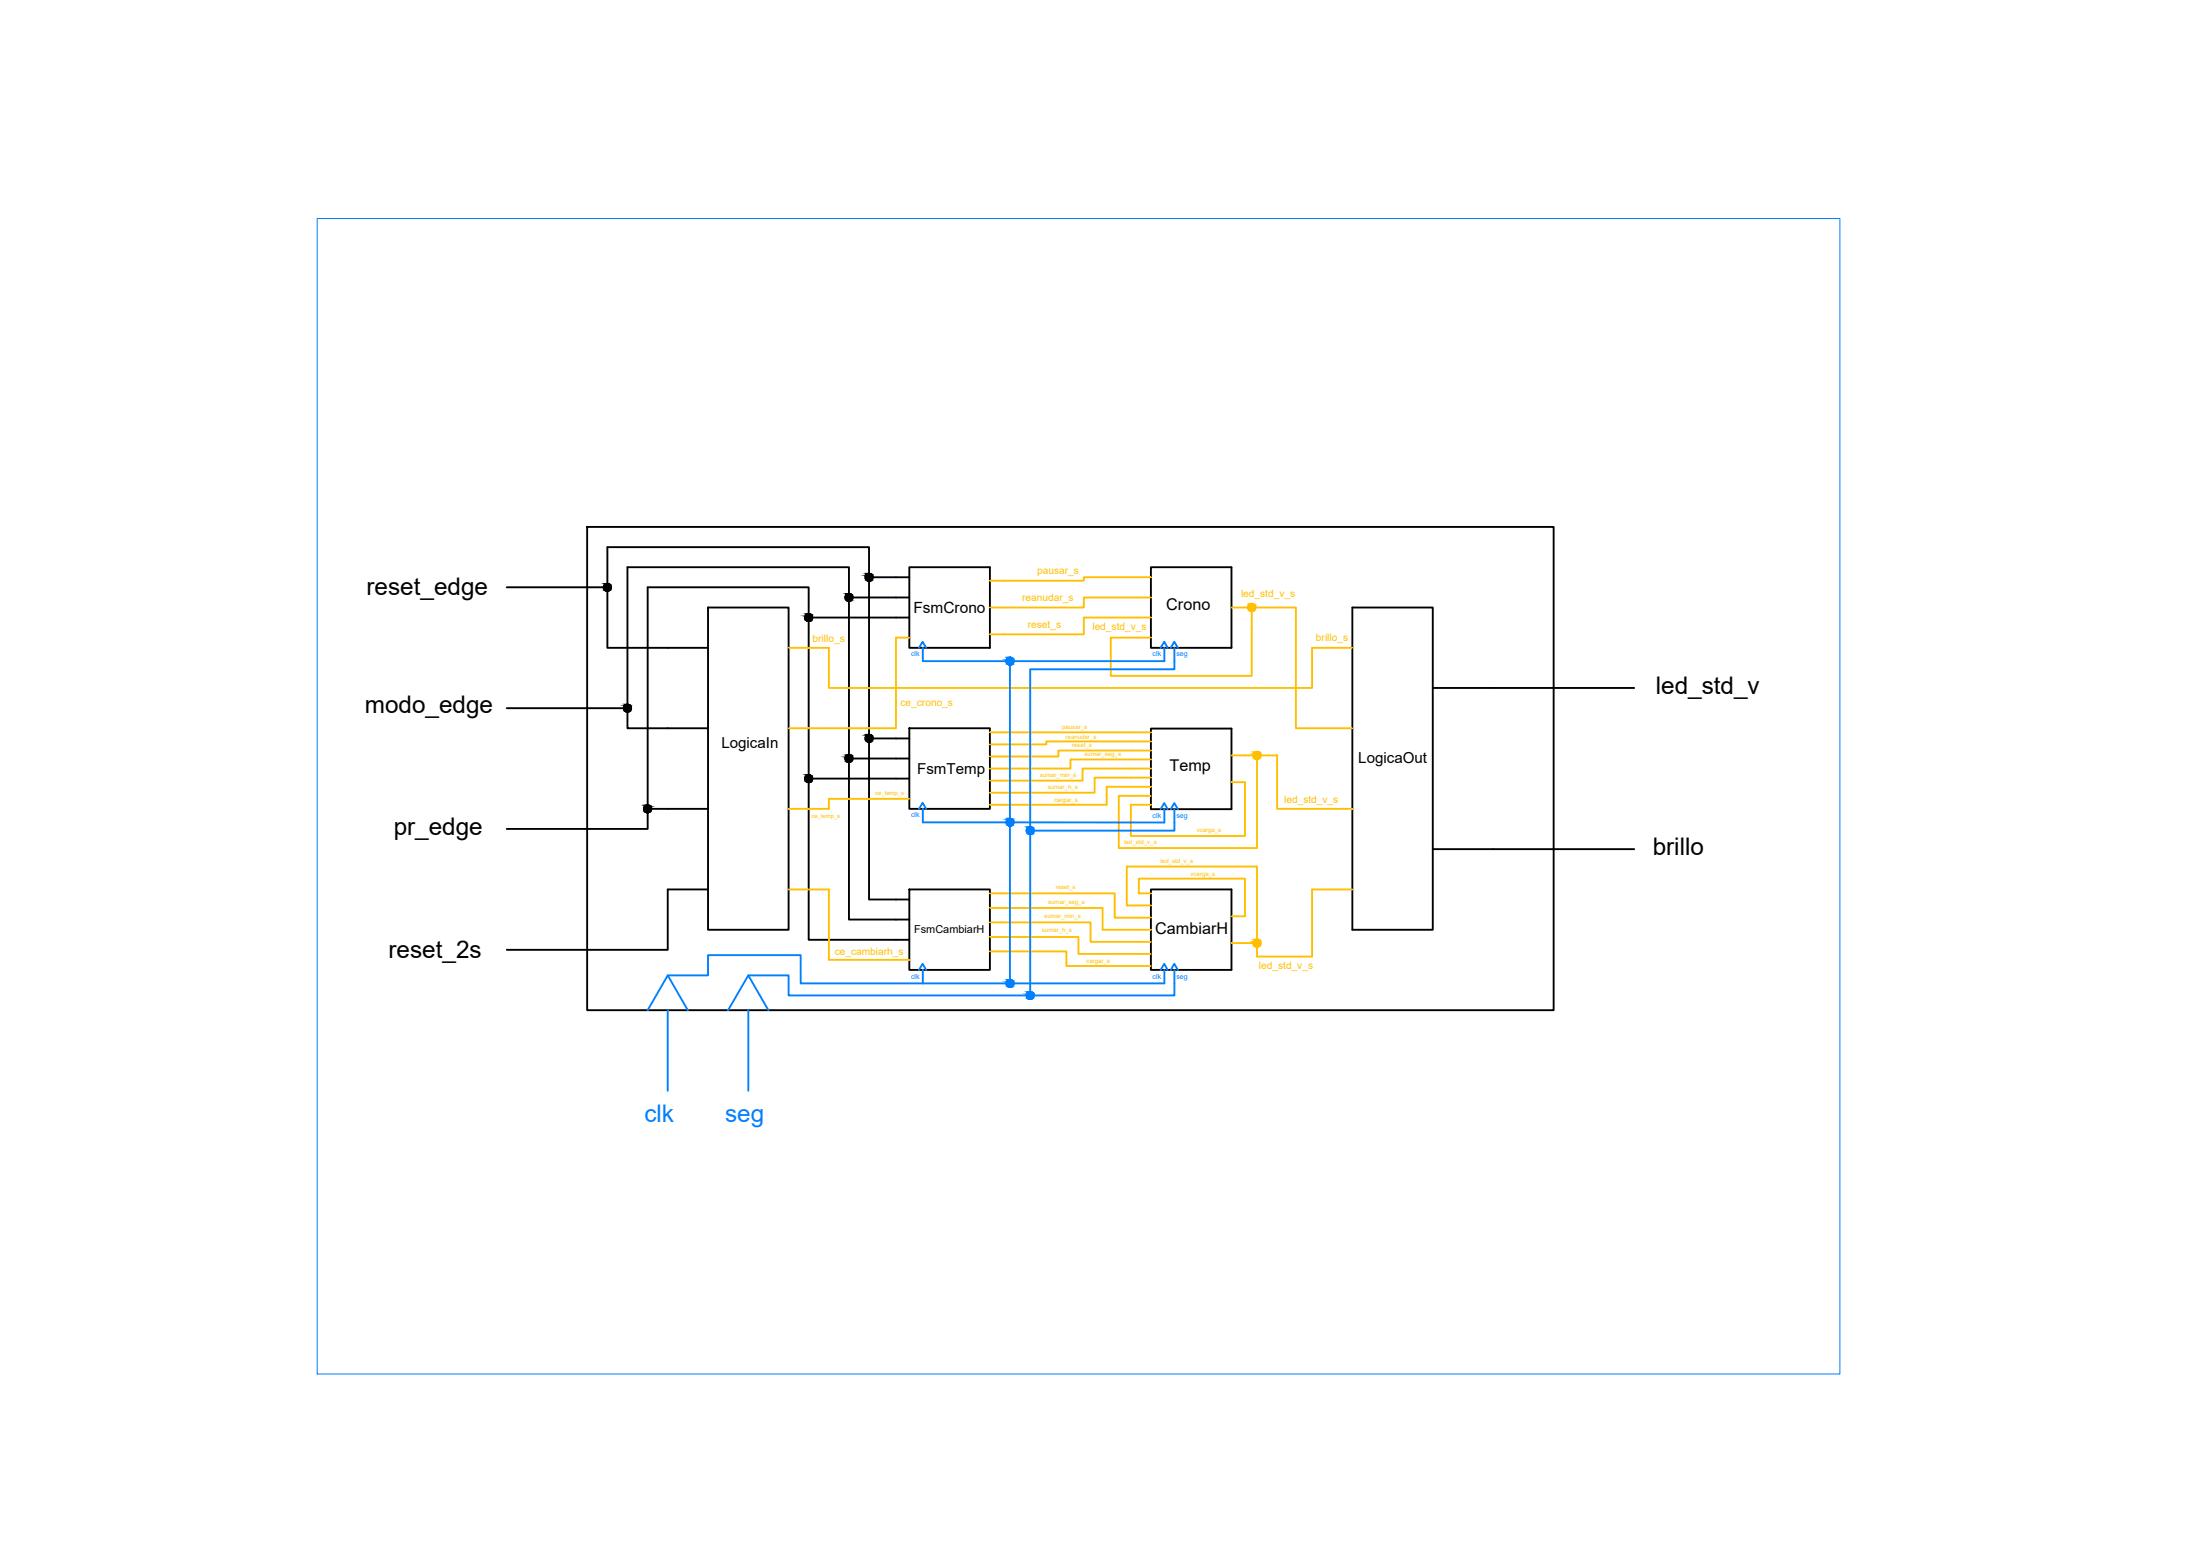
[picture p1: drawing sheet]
<svg xmlns="http://www.w3.org/2000/svg" width="297mm" height="210mm" viewBox="0 0 297 210" stroke-linecap="round" stroke-linejoin="round" font-family="sans-serif">
<!-- layer: 0 -->
<g fill="none" stroke="#000" stroke-width=".25">
<path d="M68.4 79.3h13.6v8.1h13.6M79.3 71.1h130.5v65.3h-130.5zM82 79.3v-5.4h35.3v47.5h5.5M117.3 77.9h5.5M122.8 76.6h10.9v10.8h-10.9zM155.4 76.6h10.9v10.8h-10.9zM68.4 95.6h16.3v2.7h10.9M84.7 95.6v-19h29.9v47.5h8.2M95.6 82h10.9v43.5h-10.9zM109.2 83.4h13.6M114.6 80.7h8.2M117.3 99.7h5.5"/>
<path d="M122.8 98.3h10.9v10.9h-10.9zM155.4 98.3h10.9v10.9h-10.9zM182.6 82h10.8v43.5h-10.8zM193.4 92.9h27.2M87.4 109.2v-29.9h21.8v47.6h13.6M95.6 109.2h-8.2v2.7h-19M109.2 105.1h13.6M114.6 102.4h8.2M193.4 114.6h27.2M95.6 120.1h-5.4v8.1h-21.8M122.8 120.1h10.9v10.8h-10.9zM155.4 120.1h10.9v10.8h-10.9z"/>
</g>
<!-- layer: clk -->
<g fill="none" stroke="#007fff" stroke-width=".25">
<path d="M124.1 87.4l.5-.8 .4 .8M124.6 87.4v1.8h11.8v43.5M156.7 87.4l.5-.8 .5 .8M157.2 87.4v1.8h-20.8M158.1 87.4l.4-.8 .5 .8M158.6 87.4v2.9h-19.5v44.1M124.1 109.2l.5-.8 .4 .8M124.6 109.2v1.8h32.6v-1.8M156.7 109.2l.5-.8 .5 .8M158.1 109.2l.4-.8 .5 .8M158.6 109.2v2.9h-19.5M87.4 136.4l2.8-4.7 2.7 4.7"/>
<path d="M90.2 136.4v10.8M98.3 136.4l2.7-4.7 2.7 4.7M101 136.4v10.8M124.1 130.9l.5-.8 .4 .8M124.6 130.9v1.8M156.7 130.9l.5-.8 .5 .8M157.2 130.9v1.8h-49.1v-3.8h-12.5v2.8h-5.4M158.1 130.9l.4-.8 .5 .8M158.6 130.9v3.5h-52.1v-2.7h-5.5"/>
</g>
<!-- layer: intermedia -->
<g fill="none" stroke="#ffbf00" stroke-width=".25">
<path d="M155.4 77.9h-9.1v.5h-12.6M106.5 87.4h5.4v5.5h65.3v-5.5h5.4M122.8 86.1h-1.8v12.2h-14.5M133.7 98.9h21.7M155.4 80.7h-9.1v1.3h-12.6M155.4 83.4h-9.1v2.2h-12.6M166.3 82h2.7M169 82v9.2h-19v-5.1h5.4M169 82h6v16.3h7.6M122.8 107.8h-10.9v1.4h-5.4M155.4 106.2h-6v2.4h-15.7M155.4 105h-7.6v2h-14.1"/>
<path d="M155.4 103.7h-9.2v1.7h-12.5M155.4 102.5h-10.9v1.2h-10.8M155.4 101.3h-12.5v.8h-9.2M155.4 100.1h-14.1v.4h-7.6M166.3 105.6h1.8v7.2h-15.4v-4.2h2.7M166.3 102h3.4v12.5h-18.6v-7.1h4.3M169.7 102h2.7v7.2h10.2M106.5 120.1h5.4v9.5h10.9M133.7 120.6h16.8v3.3h4.9M133.7 122.6h15.2v2.9h6.5M133.7 124.5h13.5v2.6h8.2M133.7 126.5h11.9v2.3h9.8"/>
<path d="M133.7 128.4h10.3v2h11.4M155.4 120.6h-1.6v-2h14.3v5.1h-1.8M166.3 127.3h3.4M182.6 120.1h-5.4v9h-7.5v-12.1h-17.6v5.2h3.3"/>
</g>
<!-- layer: 0 -->
<g fill="#000" stroke="#000" stroke-width=".14">
<path d="M81.9 78.7h.1zM82 78.7h.1zM114.5 80.1h.1zM114.6 80.1h.1zM117.2 99.1h.1zM117.3 99.1h.1zM109.1 104.6h.1zM109.2 104.6h.1z"/>
<path d="M81.9 78.7l.1 .1zM81.8 78.8h.2z"/>
<path d="M81.8 78.8h.2zM81.7 78.8h.3z"/>
<path d="M81.7 78.8l.3 .1zM81.6 78.9h.4z"/>
<path d="M81.6 78.9h.4zM81.6 78.9h.4h-.4z"/>
<path d="M81.6 78.9l.4 .1v-.1zM81.6 78.9l.4 .1h-.5z"/>
<path d="M81.5 79l.5 .1v-.1zM81.5 79l.5 .1h-.5z"/>
<path d="M81.5 79.1l.5 .1v-.1zM81.5 79.1l.5 .1h-.5z"/>
<path d="M81.5 79.2l.5 .1v-.1zM81.5 79.2l.5 .1h-.5z"/>
<path d="M82 78.7l.2 .1zM82 78.7l.2 .1z"/>
<path d="M81.9 79.8h.3zM81.9 79.8h.1z"/>
<path d="M82 78.8h.3zM82 78.8h.3z"/>
<path d="M81.8 79.8h.4zM81.8 79.8h.4z"/>
<path d="M82 78.8l.3 .1zM82 78.8l.3 .1z"/>
<path d="M81.7 79.7h.6zM81.7 79.7l.5 .1z"/>
<path d="M82 78.9h.4zM82 78.9h.4z"/>
<path d="M82 78.9l.5 .1-.1-.1zM82 78.9l.5 .1h-.5z"/>
<path d="M81.6 79.7h.8zM81.6 79.7h.7z"/>
<path d="M82 79l.5 .1v-.1zM82 79l.5 .1h-.5z"/>
<path d="M81.5 79.6l.9 .1 .1-.1zM81.5 79.6l.9 .1h-.8z"/>
<path d="M82 79.1l.5 .1v-.1zM82 79.1l.5 .1h-.5z"/>
<path d="M81.5 79.5l1 .1v-.1zM81.5 79.5l1 .1h-1z"/>
<path d="M82 79.2l.5 .1v-.1zM82 79.2l.5 .1h-.5z"/>
<path d="M81.5 79.3l1 .1v-.1zM81.5 79.3l1 .1h-1z"/>
<path d="M81.5 79.4l1 .1v-.1zM81.5 79.4l1 .1h-1z"/>
<path d="M117.2 77.4h.1zM117.2 77.4h.1z"/>
<path d="M117.2 77.4l.1 .1zM117.1 77.5h.2z"/>
<path d="M117.1 77.5h.2zM117 77.5h.3z"/>
<path d="M117 77.5l.3 .1v-.1zM117 77.5l.3 .1h-.4z"/>
<path d="M116.9 77.6h.4zM116.9 77.6h.4h-.4z"/>
<path d="M116.9 77.6l.4 .1v-.1zM116.9 77.6l.4 .1h-.5z"/>
<path d="M116.8 77.7l.5 .1v-.1zM116.8 77.7l.5 .1h-.5z"/>
<path d="M116.8 77.8l.5 .1v-.1zM116.8 77.8l.5 .1h-.5z"/>
<path d="M117.3 77.4h.1zM117.2 77.4h.1z"/>
<path d="M117.3 77.4h.2zM117.3 77.4h.2z"/>
<path d="M117.2 78.5h.3zM117.2 78.5h.2z"/>
<path d="M117.3 77.4l.3 .1zM117.3 77.4l.3 .1z"/>
<path d="M117.1 78.4h.5zM117.1 78.4l.4 .1z"/>
<path d="M117.3 77.5h.4zM117.3 77.5h.4z"/>
<path d="M117 78.4h.7zM117 78.4h.6z"/>
<path d="M117.3 77.5l.5 .1-.1-.1zM117.3 77.5l.5 .1h-.5z"/>
<path d="M116.9 78.3l.8 .1v-.1zM116.9 78.3l.8 .1h-.7z"/>
<path d="M117.3 77.6h.5zM117.3 77.6h.5z"/>
<path d="M116.9 78.2h.9zM116.9 78.2l.8 .1z"/>
<path d="M117.3 77.6l.6 .1-.1-.1zM117.3 77.6l.6 .1h-.6z"/>
<path d="M116.8 78.1l1 .1v-.1zM116.8 78.1l1 .1h-.9z"/>
<path d="M117.3 77.7l.6 .1v-.1zM117.3 77.7l.6 .1h-.6z"/>
<path d="M117.3 77.8l.6 .1v-.1zM117.3 77.8l.6 .1h-.6z"/>
<path d="M116.8 77.9l1.1 .1v-.1zM116.8 77.9l1.1 .1h-1.1z"/>
<path d="M116.8 78l1 .1 .1-.1zM116.8 78l1 .1h-1z"/>
<path d="M84.6 95.1h.1zM84.5 95.1h.2z"/>
<path d="M84.5 95.1h.2zM84.4 95.1h.3z"/>
<path d="M84.4 95.1l.3 .1zM84.4 95.2h.3z"/>
<path d="M84.4 95.2h.3zM84.4 95.2h.3h-.4z"/>
<path d="M84.3 95.2l.4 .1v-.1zM84.3 95.2l.4 .1h-.4z"/>
<path d="M84.3 95.3l.4 .1v-.1zM84.3 95.3l.4 .1h-.5z"/>
<path d="M84.2 95.4l.5 .1v-.1zM84.2 95.4l.5 .1h-.5z"/>
<path d="M84.2 95.5l.5 .1v-.1zM84.2 95.5l.5 .1h-.5z"/>
<path d="M84.7 95l.1 .1zM84.6 95.1l.1-.1z"/>
<path d="M84.7 95.1h.2zM84.7 95.1h.2z"/>
<path d="M84.6 96.1h.3zM84.6 96.1h.2z"/>
<path d="M84.7 95.1h.3zM84.7 95.1h.3z"/>
<path d="M84.5 96.1h.5zM84.5 96.1h.4z"/>
<path d="M84.7 95.1l.4 .1zM84.7 95.1l.4 .1z"/>
<path d="M84.4 96h.7zM84.4 96l.6 .1z"/>
<path d="M84.7 95.2h.4zM84.7 95.2h.4z"/>
<path d="M84.3 96h.8zM84.3 96h.8z"/>
<path d="M84.7 95.2l.5 .1-.1-.1zM84.7 95.2l.5 .1h-.5z"/>
<path d="M84.7 95.3l.5 .1v-.1zM84.7 95.3l.5 .1h-.5z"/>
<path d="M84.3 95.9l.8 .1 .1-.1zM84.3 95.9l.8 .1h-.8z"/>
<path d="M84.7 95.4l.5 .1v-.1zM84.7 95.4l.5 .1h-.5z"/>
<path d="M84.2 95.8l1 .1v-.1zM84.2 95.8l1 .1h-.9z"/>
<path d="M84.7 95.5l.6 .1-.1-.1zM84.7 95.5l.6 .1h-.6z"/>
<path d="M84.2 95.7l1 .1v-.1zM84.2 95.7l1 .1h-1z"/>
<path d="M84.2 95.6l1 .1 .1-.1zM84.2 95.6l1 .1h-1z"/>
<path d="M109.1 82.8l.1 .1zM109 82.9h.2z"/>
<path d="M109 82.9h.2zM108.9 82.9h.3z"/>
<path d="M108.9 82.9h.3zM108.8 82.9h.4z"/>
<path d="M108.8 82.9l.4 .1zM108.8 83h.4z"/>
<path d="M108.8 83l.4 .1v-.1zM108.8 83l.4 .1h-.5z"/>
<path d="M108.7 83.1l.5 .1v-.1zM108.7 83.1l.5 .1h-.5z"/>
<path d="M108.7 83.2l.5 .1v-.1zM108.7 83.2l.5 .1h-.5z"/>
<path d="M108.7 83.3l.5 .1v-.1zM108.7 83.3l.5 .1h-.6z"/>
<path d="M109.2 82.8h.1zM109.1 82.8h.1z"/>
<path d="M109.2 82.8l.2 .1zM109.2 82.8l.2 .1z"/>
<path d="M109 83.9h.3zM109 83.9h.2z"/>
<path d="M109.2 82.9h.3zM109.2 82.9h.3z"/>
<path d="M109 83.8h.4zM109 83.8l.3 .1z"/>
<path d="M109.2 82.9h.3zM109.2 82.9h.3z"/>
<path d="M108.9 83.8h.6zM108.9 83.8h.5z"/>
<path d="M109.2 82.9l.4 .1zM109.2 82.9l.4 .1z"/>
<path d="M108.8 83.7l.7 .1 .1-.1zM108.8 83.7l.7 .1h-.6z"/>
<path d="M109.2 83l.5 .1-.1-.1zM109.2 83l.5 .1h-.5z"/>
<path d="M109.2 83.1l.5 .1v-.1zM109.2 83.1l.5 .1h-.5z"/>
<path d="M108.7 83.7h1zM108.7 83.7h.9z"/>
<path d="M109.2 83.2l.5 .1v-.1zM109.2 83.2l.5 .1h-.5z"/>
<path d="M108.7 83.6l1 .1v-.1zM108.7 83.6l1 .1h-1z"/>
<path d="M109.2 83.3l.5 .1v-.1zM109.2 83.3l.5 .1h-.5z"/>
<path d="M108.7 83.5l1 .1v-.1zM108.7 83.5l1 .1h-1z"/>
<path d="M108.6 83.4l1.1 .1v-.1zM108.6 83.4l1.1 .1h-1z"/>
<path d="M114.5 80.1h.1zM114.4 80.1h.2z"/>
<path d="M114.4 80.1l.2 .1zM114.3 80.2h.3z"/>
<path d="M114.3 80.2h.3zM114.3 80.2h.3z"/>
<path d="M114.3 80.2l.3 .1zM114.2 80.3h.4z"/>
<path d="M114.2 80.3l.4 .1v-.1zM114.2 80.3l.4 .1h-.4z"/>
<path d="M114.2 80.4l.4 .1v-.1zM114.2 80.4l.4 .1h-.5z"/>
<path d="M114.1 80.5h.5zM114.1 80.5h.5h-.5z"/>
<path d="M114.1 80.5l.5 .2v-.2zM114.1 80.5l.5 .2h-.5z"/>
<path d="M114.6 80.1h.2zM114.6 80.1h.2z"/>
<path d="M114.5 81.2h.3zM114.5 81.2h.2z"/>
<path d="M114.6 80.1l.3 .1zM114.6 80.1l.3 .1z"/>
<path d="M114.4 81.1h.5zM114.4 81.1l.4 .1z"/>
<path d="M114.6 80.2h.4zM114.6 80.2h.4z"/>
<path d="M114.3 81.1h.6zM114.3 81.1h.6z"/>
<path d="M114.6 80.2l.4 .1zM114.6 80.2l.4 .1z"/>
<path d="M114.2 81h.8zM114.2 81l.7 .1z"/>
<path d="M114.6 80.3l.5 .1-.1-.1zM114.6 80.3l.5 .1h-.5z"/>
<path d="M114.6 80.4l.5 .1v-.1zM114.6 80.4l.5 .1h-.5z"/>
<path d="M114.2 80.9l.8 .1 .1-.1zM114.2 80.9l.8 .1h-.8z"/>
<path d="M114.6 80.5h.6h-.1zM114.6 80.5h.6h-.6z"/>
<path d="M114.1 80.8l1 .1v-.1zM114.1 80.8l1 .1h-.9z"/>
<path d="M114.6 80.5l.6 .2v-.2zM114.6 80.5l.6 .2h-.6z"/>
<path d="M114.1 80.7l1 .1 .1-.1zM114.1 80.7l1 .1h-1z"/>
<path d="M114.1 80.7h1.1zM114.1 80.7h1.1h-1.1z"/>
<path d="M117.2 99.1l.1 .1zM117.2 99.2h.1z"/>
<path d="M117.2 99.2h.1zM117.1 99.2h.2z"/>
<path d="M117.1 99.2l.2 .1zM117 99.3h.3z"/>
<path d="M117 99.3h.3zM117 99.3h.3h-.4z"/>
<path d="M116.9 99.3l.4 .1v-.1zM116.9 99.3l.4 .1h-.4z"/>
<path d="M116.9 99.4l.4 .1v-.1zM116.9 99.4l.4 .1h-.5z"/>
<path d="M116.8 99.5l.5 .1v-.1zM116.8 99.5l.5 .1h-.5z"/>
<path d="M116.8 99.6l.5 .1v-.1zM116.8 99.6l.5 .1h-.5z"/>
<path d="M117.3 99.1l.2 .1zM117.3 99.1l.2 .1z"/>
<path d="M117.3 99.2h.3zM117.3 99.2h.3z"/>
<path d="M117.3 99.2l.4 .1zM117.3 99.2l.4 .1z"/>
<path d="M117.3 99.3h.5zM117.3 99.3h.5z"/>
<path d="M117.3 99.3l.5 .1v-.1zM117.3 99.3l.5 .1h-.5z"/>
<path d="M116.9 100h.8h.1zM116.9 100h.8h-.8z"/>
<path d="M117.3 99.4l.6 .1-.1-.1zM117.3 99.4l.6 .1h-.6z"/>
<path d="M116.8 99.9l1 .1v-.1zM116.8 99.9l1 .1h-.9z"/>
<path d="M117.3 99.5l.6 .1v-.1zM117.3 99.5l.6 .1h-.6z"/>
<path d="M117.3 99.6l.6 .1v-.1zM117.3 99.6l.6 .1h-.6z"/>
<path d="M116.8 99.7l1.1 .1v-.1zM116.8 99.7l1.1 .1h-1.1z"/>
<path d="M116.8 99.8l1 .1 .1-.1zM116.8 99.8l1 .1h-1z"/>
<path d="M87.3 108.7h.1zM87.3 108.7h.1z"/>
<path d="M87.3 108.7h.1zM87.2 108.7h.2z"/>
<path d="M87.2 108.7l.2 .1zM87.1 108.8h.3z"/>
<path d="M87.1 108.8h.3zM87.1 108.8h.3h-.4z"/>
<path d="M87 108.8l.4 .1zM87 108.8l.4 .1h-.4z"/>
<path d="M87 108.9l.4 .1v-.1zM87 108.9l.4 .1h-.5z"/>
<path d="M86.9 109l.5 .1v-.1zM86.9 109l.5 .1h-.5z"/>
<path d="M86.9 109.1l.5 .1v-.1zM86.9 109.1l.5 .1h-.5z"/>
<path d="M87.4 108.6l.1 .1zM87.3 108.7l.1-.1z"/>
<path d="M87.4 108.7h.2zM87.4 108.7h.2z"/>
<path d="M87.3 109.7h.3zM87.3 109.7h.2z"/>
<path d="M87.4 108.7h.3zM87.4 108.7h.3z"/>
<path d="M87.2 109.7h.5zM87.2 109.7h.4z"/>
<path d="M87.4 108.7l.4 .1zM87.4 108.7l.4 .1z"/>
<path d="M87.1 109.6h.7zM87.1 109.6l.6 .1z"/>
<path d="M87.4 108.8h.4zM87.4 108.8h.4h-.4z"/>
<path d="M87.4 108.8l.5 .1zM87.4 108.8l.5 .1z"/>
<path d="M87 109.5l.8 .1v-.1zM87 109.5l.8 .1h-.7z"/>
<path d="M87 109.5h.9zM87 109.5h.8z"/>
<path d="M87.4 108.9l.6 .1-.1-.1zM87.4 108.9l.6 .1h-.6z"/>
<path d="M87.4 109l.6 .1v-.1zM87.4 109l.6 .1h-.6z"/>
<path d="M86.9 109.4l1 .1 .1-.1zM86.9 109.4l1 .1h-.9z"/>
<path d="M87.4 109.1l.6 .1v-.1zM87.4 109.1l.6 .1h-.6z"/>
<path d="M86.9 109.2l1.1 .1v-.1zM86.9 109.2l1.1 .1h-1.1z"/>
<path d="M86.9 109.3l1.1 .1v-.1zM86.9 109.3l1.1 .1h-1.1z"/>
<path d="M109.1 104.6h.1zM109 104.6h.2z"/>
<path d="M109 104.6h.2zM108.9 104.6h.3z"/>
<path d="M108.9 104.6l.3 .1zM108.8 104.7h.4z"/>
<path d="M108.8 104.7l.4 .1zM108.8 104.8h.4z"/>
<path d="M108.8 104.8h.4zM108.8 104.8h.4h-.5z"/>
<path d="M108.7 104.8l.5 .1v-.1zM108.7 104.8l.5 .1h-.5z"/>
<path d="M108.7 104.9l.5 .1v-.1zM108.7 104.9l.5 .1h-.5z"/>
<path d="M108.7 105l.5 .1v-.1zM108.7 105l.5 .1h-.6z"/>
<path d="M109.2 104.6h.2zM109.2 104.6h.2z"/>
<path d="M109 105.6h.3zM109 105.6h.2z"/>
<path d="M109.2 104.6h.3zM109.2 104.6h.3z"/>
<path d="M109 105.6h.4zM109 105.6h.3z"/>
<path d="M109.2 104.6l.3 .1zM109.2 104.6l.3 .1z"/>
<path d="M108.9 105.5h.6zM108.9 105.5l.5 .1z"/>
<path d="M109.2 104.7l.4 .1zM109.2 104.7l.4 .1z"/>
<path d="M108.8 105.5h.8zM108.8 105.5h.7z"/>
<path d="M109.2 104.8h.5h-.1zM109.2 104.8h.5h-.5z"/>
<path d="M109.2 104.8l.5 .1v-.1zM109.2 104.8l.5 .1h-.5z"/>
<path d="M108.7 105.4l.9 .1 .1-.1zM108.7 105.4l.9 .1h-.8z"/>
<path d="M109.2 104.9l.5 .1v-.1zM109.2 104.9l.5 .1h-.5z"/>
<path d="M108.7 105.3l1 .1v-.1zM108.7 105.3l1 .1h-1z"/>
<path d="M109.2 105l.5 .1v-.1zM109.2 105l.5 .1h-.5z"/>
<path d="M108.7 105.2l1 .1v-.1zM108.7 105.2l1 .1h-1z"/>
<path d="M108.6 105.1l1.1 .1v-.1zM108.6 105.1l1.1 .1h-1z"/>
<path d="M114.5 101.9h.1zM114.4 101.9h.2z"/>
<path d="M114.4 101.9h.2zM114.3 101.9h.3z"/>
<path d="M114.3 101.9l.3 .1zM114.3 102h.3z"/>
<path d="M114.3 102h.3zM114.3 102h.3h-.4z"/>
<path d="M114.2 102l.4 .1v-.1zM114.2 102l.4 .1h-.4z"/>
<path d="M114.2 102.1l.4 .1v-.1zM114.2 102.1l.4 .1h-.5z"/>
<path d="M114.1 102.2l.5 .1v-.1zM114.1 102.2l.5 .1h-.5z"/>
<path d="M114.1 102.3l.5 .1v-.1zM114.1 102.3l.5 .1h-.5z"/>
<path d="M114.6 101.8l.1 .1zM114.5 101.9l.1-.1z"/>
<path d="M114.6 101.9h.2zM114.6 101.9h.2z"/>
<path d="M114.5 102.9h.3zM114.5 102.9h.2z"/>
<path d="M114.6 101.9h.3zM114.6 101.9h.3z"/>
<path d="M114.4 102.9h.5zM114.4 102.9h.4z"/>
<path d="M114.6 101.9l.4 .1zM114.6 101.9l.4 .1z"/>
<path d="M114.3 102.8h.6zM114.3 102.8l.6 .1z"/>
<path d="M114.6 102h.4zM114.6 102h.4z"/>
<path d="M114.2 102.8h.8zM114.2 102.8h.7z"/>
<path d="M114.6 102l.5 .1-.1-.1zM114.6 102l.5 .1h-.5z"/>
<path d="M114.6 102.1l.5 .1v-.1zM114.6 102.1l.5 .1h-.5z"/>
<path d="M114.2 102.7l.8 .1 .1-.1zM114.2 102.7l.8 .1h-.8z"/>
<path d="M114.6 102.2l.6 .1-.1-.1zM114.6 102.2l.6 .1h-.6z"/>
<path d="M114.1 102.6l1 .1v-.1zM114.1 102.6l1 .1h-.9z"/>
<path d="M114.6 102.3l.6 .1v-.1zM114.6 102.3l.6 .1h-.6z"/>
<path d="M114.1 102.5l1 .1 .1-.1zM114.1 102.5l1 .1h-1z"/>
<path d="M114.1 102.4l1.1 .1v-.1zM114.1 102.4l1.1 .1h-1.1z"/>
<path d="M117.2 100.2h.3zM117.2 100.2h.2z"/>
<path d="M117.1 100.2h.5zM117.1 100.2h.4z"/>
<path d="M117 100.1h.7zM117 100.1l.6 .1z"/>
<path d="M116.9 100h.8zM116.9 100l.8 .1z"/>
</g>
<!-- layer: intermedia -->
<g fill="#ffbf00" stroke="#ffbf00" stroke-width=".14">
<path d="M168.9 81.5h.1z"/>
<path d="M169 81.5h.1z"/>
<path d="M169 81.5h.2zM169 81.5h.2z"/>
<path d="M168.9 81.5h.1zM168.8 81.5h.2z"/>
<path d="M169 81.5h.3zM169 81.5h.3z"/>
<path d="M168.8 81.5h.2zM168.7 81.5h.3z"/>
<path d="M169 81.5l.3 .1zM169 81.5l.3 .1z"/>
<path d="M168.7 81.5l.3 .1zM168.6 81.6h.4z"/>
<path d="M169 81.6h.4zM169 81.6h.4z"/>
<path d="M168.6 81.6h.4zM168.6 81.6h.4h-.4z"/>
<path d="M169 81.6l.5 .1-.1-.1zM169 81.6l.5 .1h-.5z"/>
<path d="M168.6 81.6l.4 .1v-.1zM168.6 81.6l.4 .1h-.5z"/>
<path d="M169 81.7l.5 .1v-.1zM169 81.7l.5 .1h-.5z"/>
<path d="M168.5 81.7l.5 .1v-.1zM168.5 81.7l.5 .1h-.5z"/>
<path d="M169 81.8l.5 .1v-.1zM169 81.8l.5 .1h-.5z"/>
<path d="M168.5 81.8l.5 .1v-.1zM168.5 81.8l.5 .1h-.5z"/>
<path d="M169 81.9l.5 .1v-.1zM169 81.9l.5 .1h-.5z"/>
<path d="M168.5 81.9l.5 .1v-.1zM168.5 81.9l.5 .1h-.5z"/>
<path d="M168.5 82l1 .1v-.1zM168.5 82l1 .1h-1z"/>
<path d="M168.5 82.1l1 .1v-.1zM168.5 82.1l1 .1h-1z"/>
<path d="M168.5 82.2l.9 .1 .1-.1zM168.5 82.2l.9 .1h-.9z"/>
<path d="M168.5 82.3l.9 .1v-.1zM168.5 82.3l.9 .1h-.8z"/>
<path d="M168.6 82.4h.8zM168.6 82.4h.7z"/>
<path d="M168.7 82.4h.6zM168.7 82.4l.5 .1z"/>
<path d="M168.7 82.5h.5zM168.7 82.5h.4z"/>
<path d="M168.9 82.5h.2zM168.9 82.5h.1z"/>
<path d="M169.7 101.4h.1zM169.6 101.4h.1z"/>
<path d="M169.7 101.4l.2 .1zM169.7 101.4l.2 .1z"/>
<path d="M169.6 101.4l.1 .1zM169.5 101.5h.2z"/>
<path d="M169.7 101.5h.3zM169.7 101.5h.3z"/>
<path d="M169.5 101.5h.2zM169.4 101.5h.3z"/>
<path d="M169.7 101.5h.4zM169.7 101.5h.4z"/>
<path d="M169.4 101.5h.3zM169.4 101.5h.3z"/>
<path d="M169.7 101.5l.4 .1zM169.7 101.5l.4 .1h-.4z"/>
<path d="M169.4 101.5l.3 .1v-.1zM169.4 101.5l.3 .1h-.4z"/>
<path d="M169.7 101.6l.5 .1zM169.7 101.6l.5 .1z"/>
<path d="M169.3 101.6l.4 .1zM169.3 101.6l.4 .1h-.4z"/>
<path d="M169.7 101.7l.5 .1v-.1zM169.7 101.7l.5 .1h-.5z"/>
<path d="M169.3 101.7l.4 .1v-.1zM169.3 101.7l.4 .1h-.5z"/>
<path d="M169.7 101.8l.6 .1-.1-.1zM169.7 101.8l.6 .1h-.6z"/>
<path d="M169.2 101.8l.5 .1v-.1zM169.2 101.8l.5 .1h-.5z"/>
<path d="M169.7 101.9l.6 .1v-.1zM169.7 101.9l.6 .1h-.6z"/>
<path d="M169.2 101.9l.5 .1v-.1zM169.2 101.9l.5 .1h-.5z"/>
<path d="M169.2 102l1.1 .1v-.1zM169.2 102l1.1 .1h-1.1z"/>
<path d="M169.2 102.1l1 .1 .1-.1zM169.2 102.1l1 .1h-1z"/>
<path d="M169.2 102.2l1 .1v-.1zM169.2 102.2l1 .1h-.9z"/>
<path d="M169.3 102.3h.9zM169.3 102.3h.8z"/>
<path d="M169.3 102.3l.7 .1 .1-.1zM169.3 102.3l.7 .1h-.6z"/>
<path d="M169.4 102.4h.6zM169.4 102.4l.6 .1z"/>
<path d="M169.5 102.5h.5zM169.5 102.5h.4z"/>
<path d="M169.6 102.5h.3zM169.6 102.5h.2z"/>
<path d="M169.7 126.8h.1zM169.6 126.8h.1z"/>
<path d="M169.7 126.8h.2zM169.7 126.8h.2z"/>
<path d="M169.6 126.8h.1zM169.5 126.8h.2z"/>
<path d="M169.7 126.8h.3zM169.7 126.8h.3z"/>
<path d="M169.5 126.8h.2zM169.4 126.8h.3z"/>
<path d="M169.7 126.8l.4 .1zM169.7 126.8l.4 .1z"/>
<path d="M169.4 126.8l.3 .1zM169.4 126.9h.3z"/>
<path d="M169.7 126.9l.4 .1zM169.7 126.9l.4 .1z"/>
<path d="M169.4 126.9l.3 .1zM169.4 126.9l.3 .1h-.4z"/>
<path d="M169.7 127h.5zM169.7 127h.5z"/>
<path d="M169.3 127h.4zM169.3 127h.4h-.4z"/>
<path d="M169.7 127l.5 .1v-.1zM169.7 127l.5 .1h-.5z"/>
<path d="M169.3 127l.4 .1v-.1zM169.3 127l.4 .1h-.5z"/>
<path d="M169.7 127.1l.6 .1-.1-.1zM169.7 127.1l.6 .1h-.6z"/>
<path d="M169.2 127.1l.5 .1v-.1zM169.2 127.1l.5 .1h-.5z"/>
<path d="M169.7 127.2l.6 .1v-.1zM169.7 127.2l.6 .1h-.6z"/>
<path d="M169.2 127.2l.5 .1v-.1zM169.2 127.2l.5 .1h-.5z"/>
<path d="M169.2 127.3l1.1 .1v-.1zM169.2 127.3l1.1 .1h-1.1z"/>
<path d="M169.2 127.4l1 .1 .1-.1zM169.2 127.4l1 .1h-1z"/>
<path d="M169.2 127.5l1 .1v-.1zM169.2 127.5l1 .1h-.9z"/>
<path d="M169.3 127.6h.9zM169.3 127.6l.8 .1z"/>
<path d="M169.3 127.7h.7h.1zM169.3 127.7h.7h-.6z"/>
<path d="M169.4 127.7h.6zM169.4 127.7l.6 .1z"/>
<path d="M169.5 127.8h.5zM169.5 127.8h.4z"/>
<path d="M169.6 127.8h.3zM169.6 127.8l.2 .1z"/>
</g>
<!-- layer: clk -->
<g fill="#007fff" stroke="#007fff" stroke-width=".14">
<path d="M139 133.8h.1z"/>
<path d="M139.1 133.8h.1z"/>
<path d="M136.3 132.2h.1z"/>
<path d="M136.4 132.2h.1z"/>
<path d="M139 111.6h.1z"/>
<path d="M139.1 111.6h.1z"/>
<path d="M136.3 110.5h.1z"/>
<path d="M136.4 110.5h.1z"/>
<path d="M136.3 88.7h.1z"/>
<path d="M136.4 88.7h.1z"/>
<path d="M139.1 133.8l.2 .1zM139.1 133.8l.2 .1z"/>
<path d="M139 133.8l.1 .1zM138.9 133.9h.2z"/>
<path d="M139.1 133.9h.3zM139.1 133.9h.3z"/>
<path d="M138.9 133.9h.2zM138.8 133.9h.3z"/>
<path d="M139.1 133.9l.3 .1zM139.1 133.9l.3 .1z"/>
<path d="M138.8 133.9l.3 .1zM138.7 134h.4z"/>
<path d="M139.1 134h.4zM139.1 134h.4z"/>
<path d="M138.7 134h.4zM138.7 134h.4z"/>
<path d="M139.1 134l.5 .1zM139.1 134l.5 .1z"/>
<path d="M138.7 134l.4 .1zM138.7 134l.4 .1h-.5z"/>
<path d="M139.1 134.1l.5 .1v-.1zM139.1 134.1l.5 .1h-.5z"/>
<path d="M138.6 134.1l.5 .1v-.1zM138.6 134.1l.5 .1h-.5z"/>
<path d="M139.1 134.2l.5 .1v-.1zM139.1 134.2l.5 .1h-.5z"/>
<path d="M138.6 134.2l.5 .1v-.1zM138.6 134.2l.5 .1h-.5z"/>
<path d="M139.1 134.3l.5 .1v-.1zM139.1 134.3l.5 .1h-.5z"/>
<path d="M138.6 134.3l.5 .1v-.1zM138.6 134.3l.5 .1h-.6z"/>
<path d="M138.5 134.4l1.1 .1v-.1zM138.5 134.4l1.1 .1h-1z"/>
<path d="M138.6 134.5l1 .1v-.1zM138.6 134.5l1 .1h-1z"/>
<path d="M138.6 134.6l1 .1v-.1zM138.6 134.6l1 .1h-1z"/>
<path d="M138.6 134.7l.9 .1 .1-.1zM138.6 134.7l.9 .1h-.8z"/>
<path d="M138.7 134.8h.8zM138.7 134.8h.7z"/>
<path d="M138.8 134.8h.6zM138.8 134.8l.5 .1z"/>
<path d="M138.8 134.9h.5zM138.8 134.9h.4z"/>
<path d="M138.9 134.9h.3zM138.9 134.9h.2z"/>
<path d="M136.4 132.2h.2zM136.4 132.2h.2z"/>
<path d="M136.3 132.2h.1zM136.2 132.2h.2z"/>
<path d="M136.4 132.2l.2 .1zM136.4 132.2l.2 .1z"/>
<path d="M136.2 132.2l.2 .1zM136.1 132.3h.3z"/>
<path d="M136.4 132.3h.3zM136.4 132.3h.3z"/>
<path d="M136.1 132.3h.3zM136 132.3h.4z"/>
<path d="M136.4 132.3l.4 .1zM136.4 132.3l.4 .1z"/>
<path d="M136 132.3l.4 .1zM136 132.3l.4 .1h-.4z"/>
<path d="M136.4 132.4l.4 .1zM136.4 132.4l.4 .1z"/>
<path d="M136 132.4l.4 .1zM136 132.4l.4 .1h-.5z"/>
<path d="M136.4 132.5l.5 .1-.1-.1zM136.4 132.5l.5 .1h-.5z"/>
<path d="M135.9 132.5l.5 .1v-.1zM135.9 132.5l.5 .1h-.5z"/>
<path d="M136.4 132.6l.5 .1v-.1zM136.4 132.6l.5 .1h-.5z"/>
<path d="M135.9 132.6l.5 .1v-.1zM135.9 132.6l.5 .1h-.6z"/>
<path d="M136.4 132.7h.5zM136.4 132.7h.5h-.5z"/>
<path d="M135.8 132.7h.6zM135.8 132.7h.6h-.6z"/>
<path d="M135.8 132.7l1.1 .1v-.1zM135.8 132.7l1.1 .1h-1.1z"/>
<path d="M135.8 132.8l1.1 .1v-.1zM135.8 132.8l1.1 .1h-1z"/>
<path d="M135.9 132.9l.9 .1 .1-.1zM135.9 132.9l.9 .1h-.9z"/>
<path d="M135.9 133h.9zM135.9 133l.9 .1z"/>
<path d="M136 133.1l.7 .1 .1-.1zM136 133.1l.7 .1h-.7z"/>
<path d="M136 133.2h.7zM136 133.2h.6z"/>
<path d="M136.1 133.2h.5zM136.1 133.2l.4 .1z"/>
<path d="M136.2 133.3h.3zM136.2 133.3h.2z"/>
<path d="M139.1 111.6h.2zM139.1 111.6h.2z"/>
<path d="M139 111.6h.1zM138.9 111.6h.2z"/>
<path d="M139.1 111.6h.3zM139.1 111.6h.3z"/>
<path d="M138.9 111.6h.2zM138.8 111.6h.3z"/>
<path d="M139.1 111.6l.3 .1zM139.1 111.6l.3 .1z"/>
<path d="M138.8 111.6l.3 .1zM138.7 111.7h.4z"/>
<path d="M139.1 111.7l.4 .1zM139.1 111.7l.4 .1z"/>
<path d="M138.7 111.7l.4 .1zM138.7 111.8h.4z"/>
<path d="M139.1 111.8l.5 .1-.1-.1zM139.1 111.8l.5 .1h-.5z"/>
<path d="M138.7 111.8l.4 .1v-.1zM138.7 111.8l.4 .1h-.5z"/>
<path d="M139.1 111.9h.5zM139.1 111.9h.5h-.5z"/>
<path d="M138.6 111.9h.5zM138.6 111.9h.5h-.5z"/>
<path d="M139.1 111.9l.5 .1v-.1zM139.1 111.9l.5 .1h-.5z"/>
<path d="M138.6 111.9l.5 .1v-.1zM138.6 111.9l.5 .1h-.5z"/>
<path d="M139.1 112l.5 .1v-.1zM139.1 112l.5 .1h-.5z"/>
<path d="M138.6 112l.5 .1v-.1zM138.6 112l.5 .1h-.6z"/>
<path d="M138.5 112.1l1.1 .1v-.1zM138.5 112.1l1.1 .1h-1z"/>
<path d="M138.6 112.2l1 .1v-.1zM138.6 112.2l1 .1h-1z"/>
<path d="M138.6 112.3l1 .1v-.1zM138.6 112.3l1 .1h-1z"/>
<path d="M138.6 112.4l.9 .1 .1-.1zM138.6 112.4l.9 .1h-.8z"/>
<path d="M138.7 112.5h.8zM138.7 112.5l.7 .1z"/>
<path d="M138.8 112.6h.6zM138.8 112.6h.5z"/>
<path d="M138.8 112.6h.5zM138.8 112.6h.4z"/>
<path d="M138.9 112.6h.3zM138.9 112.6l.2 .1z"/>
<path d="M136.4 110.5h.2zM136.4 110.5h.2z"/>
<path d="M136.3 110.5h.1zM136.2 110.5h.2z"/>
<path d="M136.4 110.5h.2zM136.4 110.5h.2z"/>
<path d="M136.2 110.5h.2zM136.1 110.5h.3z"/>
<path d="M136.4 110.5l.3 .1zM136.4 110.5l.3 .1z"/>
<path d="M136.1 110.5l.3 .1zM136 110.6h.4z"/>
<path d="M136.4 110.6h.4zM136.4 110.6h.4z"/>
<path d="M136 110.6h.4zM136 110.6h.4z"/>
<path d="M136.4 110.6l.4 .1v-.1zM136.4 110.6l.4 .1h-.4z"/>
<path d="M136 110.6l.4 .1v-.1zM136 110.6l.4 .1h-.5z"/>
<path d="M136.4 110.7l.5 .1-.1-.1zM136.4 110.7l.5 .1h-.5z"/>
<path d="M135.9 110.7l.5 .1v-.1zM135.9 110.7l.5 .1h-.5z"/>
<path d="M136.4 110.8l.5 .1v-.1zM136.4 110.8l.5 .1h-.5z"/>
<path d="M135.9 110.8l.5 .1v-.1zM135.9 110.8l.5 .1h-.6z"/>
<path d="M136.4 110.9l.5 .1v-.1zM136.4 110.9l.5 .1h-.5z"/>
<path d="M135.8 110.9l.6 .1v-.1zM135.8 110.9l.6 .1h-.6z"/>
<path d="M135.8 111l1.1 .1v-.1zM135.8 111l1.1 .1h-1.1z"/>
<path d="M135.8 111.1l1.1 .1v-.1zM135.8 111.1l1.1 .1h-1z"/>
<path d="M135.9 111.2l.9 .1 .1-.1zM135.9 111.2l.9 .1h-.9z"/>
<path d="M135.9 111.3l.9 .1v-.1zM135.9 111.3l.9 .1h-.8z"/>
<path d="M136 111.4h.8zM136 111.4h.7z"/>
<path d="M136 111.4h.7zM136 111.4l.6 .1z"/>
<path d="M136.1 111.5h.5zM136.1 111.5h.4z"/>
<path d="M136.2 111.5h.3zM136.2 111.5h.2z"/>
<path d="M136.4 88.7h.2zM136.4 88.7h.2z"/>
<path d="M136.3 88.7h.1zM136.2 88.7h.2z"/>
<path d="M136.4 88.7l.2 .1zM136.4 88.7l.2 .1z"/>
<path d="M136.2 88.7l.2 .1zM136.1 88.8h.3z"/>
<path d="M136.4 88.8h.3zM136.4 88.8h.3z"/>
<path d="M136.1 88.8h.3zM136 88.8h.4z"/>
<path d="M136.4 88.8l.4 .1zM136.4 88.8l.4 .1z"/>
<path d="M136 88.8l.4 .1zM136 88.8l.4 .1h-.4z"/>
<path d="M136.4 88.9l.4 .1zM136.4 88.9l.4 .1z"/>
<path d="M136 88.9l.4 .1zM136 88.9l.4 .1h-.5z"/>
<path d="M136.4 89l.5 .1-.1-.1zM136.4 89l.5 .1h-.5z"/>
<path d="M135.9 89l.5 .1v-.1zM135.9 89l.5 .1h-.5z"/>
<path d="M136.4 89.1l.5 .1v-.1zM136.4 89.1l.5 .1h-.5z"/>
<path d="M135.9 89.1l.5 .1v-.1zM135.9 89.1l.5 .1h-.6z"/>
<path d="M136.4 89.2h.5zM136.4 89.2h.5h-.5z"/>
<path d="M135.8 89.2h.6zM135.8 89.2h.6h-.6z"/>
<path d="M135.8 89.2l1.1 .2v-.2zM135.8 89.2l1.1 .2h-1.1z"/>
<path d="M135.8 89.4l1.1 .1v-.1zM135.8 89.4l1.1 .1h-1z"/>
<path d="M135.9 89.5h.9h.1zM135.9 89.5h.9h-.9z"/>
<path d="M135.9 89.5l.9 .1v-.1zM135.9 89.5l.9 .1h-.8z"/>
<path d="M136 89.6h.8zM136 89.6l.7 .1z"/>
<path d="M136 89.7h.7zM136 89.7h.6z"/>
<path d="M136.1 89.7h.5zM136.1 89.7l.4 .1z"/>
<path d="M136.2 89.8h.3zM136.2 89.8h.2z"/>
</g>
<path d="M42.8 29.5h205.6v156h-205.6z" fill="none" stroke="#007fff" stroke-width=".14"/>
<g font-size="3.3">
<text x="49.5" y="80.3">reset_edge</text>
<text x="223.6" y="93.6">led_std_v</text>
<text x="49.3" y="96.3">modo_edge</text>
<text x="53.2" y="112.7">pr_edge</text>
<text x="223.1" y="115.4">brillo</text>
<text x="52.5" y="129.4">reset_2s</text>
</g>
<g font-size="3.3" fill="#007fff">
<text x="87" y="151.5">clk</text>
<text x="97.9" y="151.5">seg</text>
</g>
<g font-size="2.2">
<text x="157.5" y="82.3">Crono</text>
<text x="157.9" y="104.1">Temp</text>
<text x="156" y="126.1">CambiarH</text>
</g>
<text font-size="2.1" x="123.3" y="82.7">FsmCrono</text>
<g font-size="2">
<text x="97.4" y="101">LogicaIn</text>
<text x="123.8" y="104.4">FsmTemp</text>
<text x="183.4" y="103">LogicaOut</text>
</g>
<text font-size="1.5" x="123.4" y="125.9">FsmCambiarH</text>
<g font-size="1.4" fill="#ffbf00">
<text x="140" y="77.5">pausar_s</text>
<text x="138" y="81.1">reanudar_s</text>
<text x="167.6" y="80.6">led_std_v_s</text>
<text x="109.7" y="86.7">brillo_s</text>
<text x="138.8" y="84.8">reset_s</text>
<text x="147.5" y="85.1">led_std_v_s</text>
<text x="177.7" y="86.5">brillo_s</text>
<text x="121.6" y="95.3">ce_crono_s</text>
<text x="173.4" y="108.4">led_std_v_s</text>
<text x="112.7" y="128.9">ce_cambiarh_s</text>
<text x="170" y="130.8">led_std_v_s</text>
</g>
<g font-size="1" fill="#007fff">
<text x="123" y="88.6">clk</text>
<text x="155.6" y="88.6">clk</text>
<text x="158.8" y="88.6">seg</text>
<text x="123" y="110.3">clk</text>
<text x="155.6" y="110.4">clk</text>
<text x="158.8" y="110.4">seg</text>
<text x="123" y="132.1">clk</text>
<text x="155.6" y="132.1">clk</text>
<text x="158.8" y="132.1">seg</text>
</g>
<g font-size=".8" fill="#ffbf00">
<text x="143.4" y="98.4">pausar_s</text>
<text x="143.9" y="99.8">reanudar_s</text>
<text x="144.7" y="100.9">reset_s</text>
<text x="118.2" y="107.3">ce_temp_s</text>
<text x="140.4" y="104.9">sumar_min_s</text>
<text x="141.5" y="106.6">sumar_h_s</text>
<text x="146.4" y="102.1">sumar_seg_s</text>
<text x="109.6" y="110.5">ce_temp_s</text>
<text x="142.3" y="108.2">cargar_s</text>
<text x="151.8" y="114">led_std_v_s</text>
<text x="161.6" y="112.4">vcarga_s</text>
<text x="156.7" y="116.4">led_std_v_s</text>
<text x="160.7" y="118.3">vcarga_s</text>
<text x="140.7" y="125.9">sumar_h_s</text>
<text x="141" y="124">sumar_min_s</text>
<text x="141.5" y="122">sumar_seg_s</text>
<text x="142.5" y="120">reset_s</text>
<text x="146.7" y="130">cargar_s</text>
</g>
</svg>
